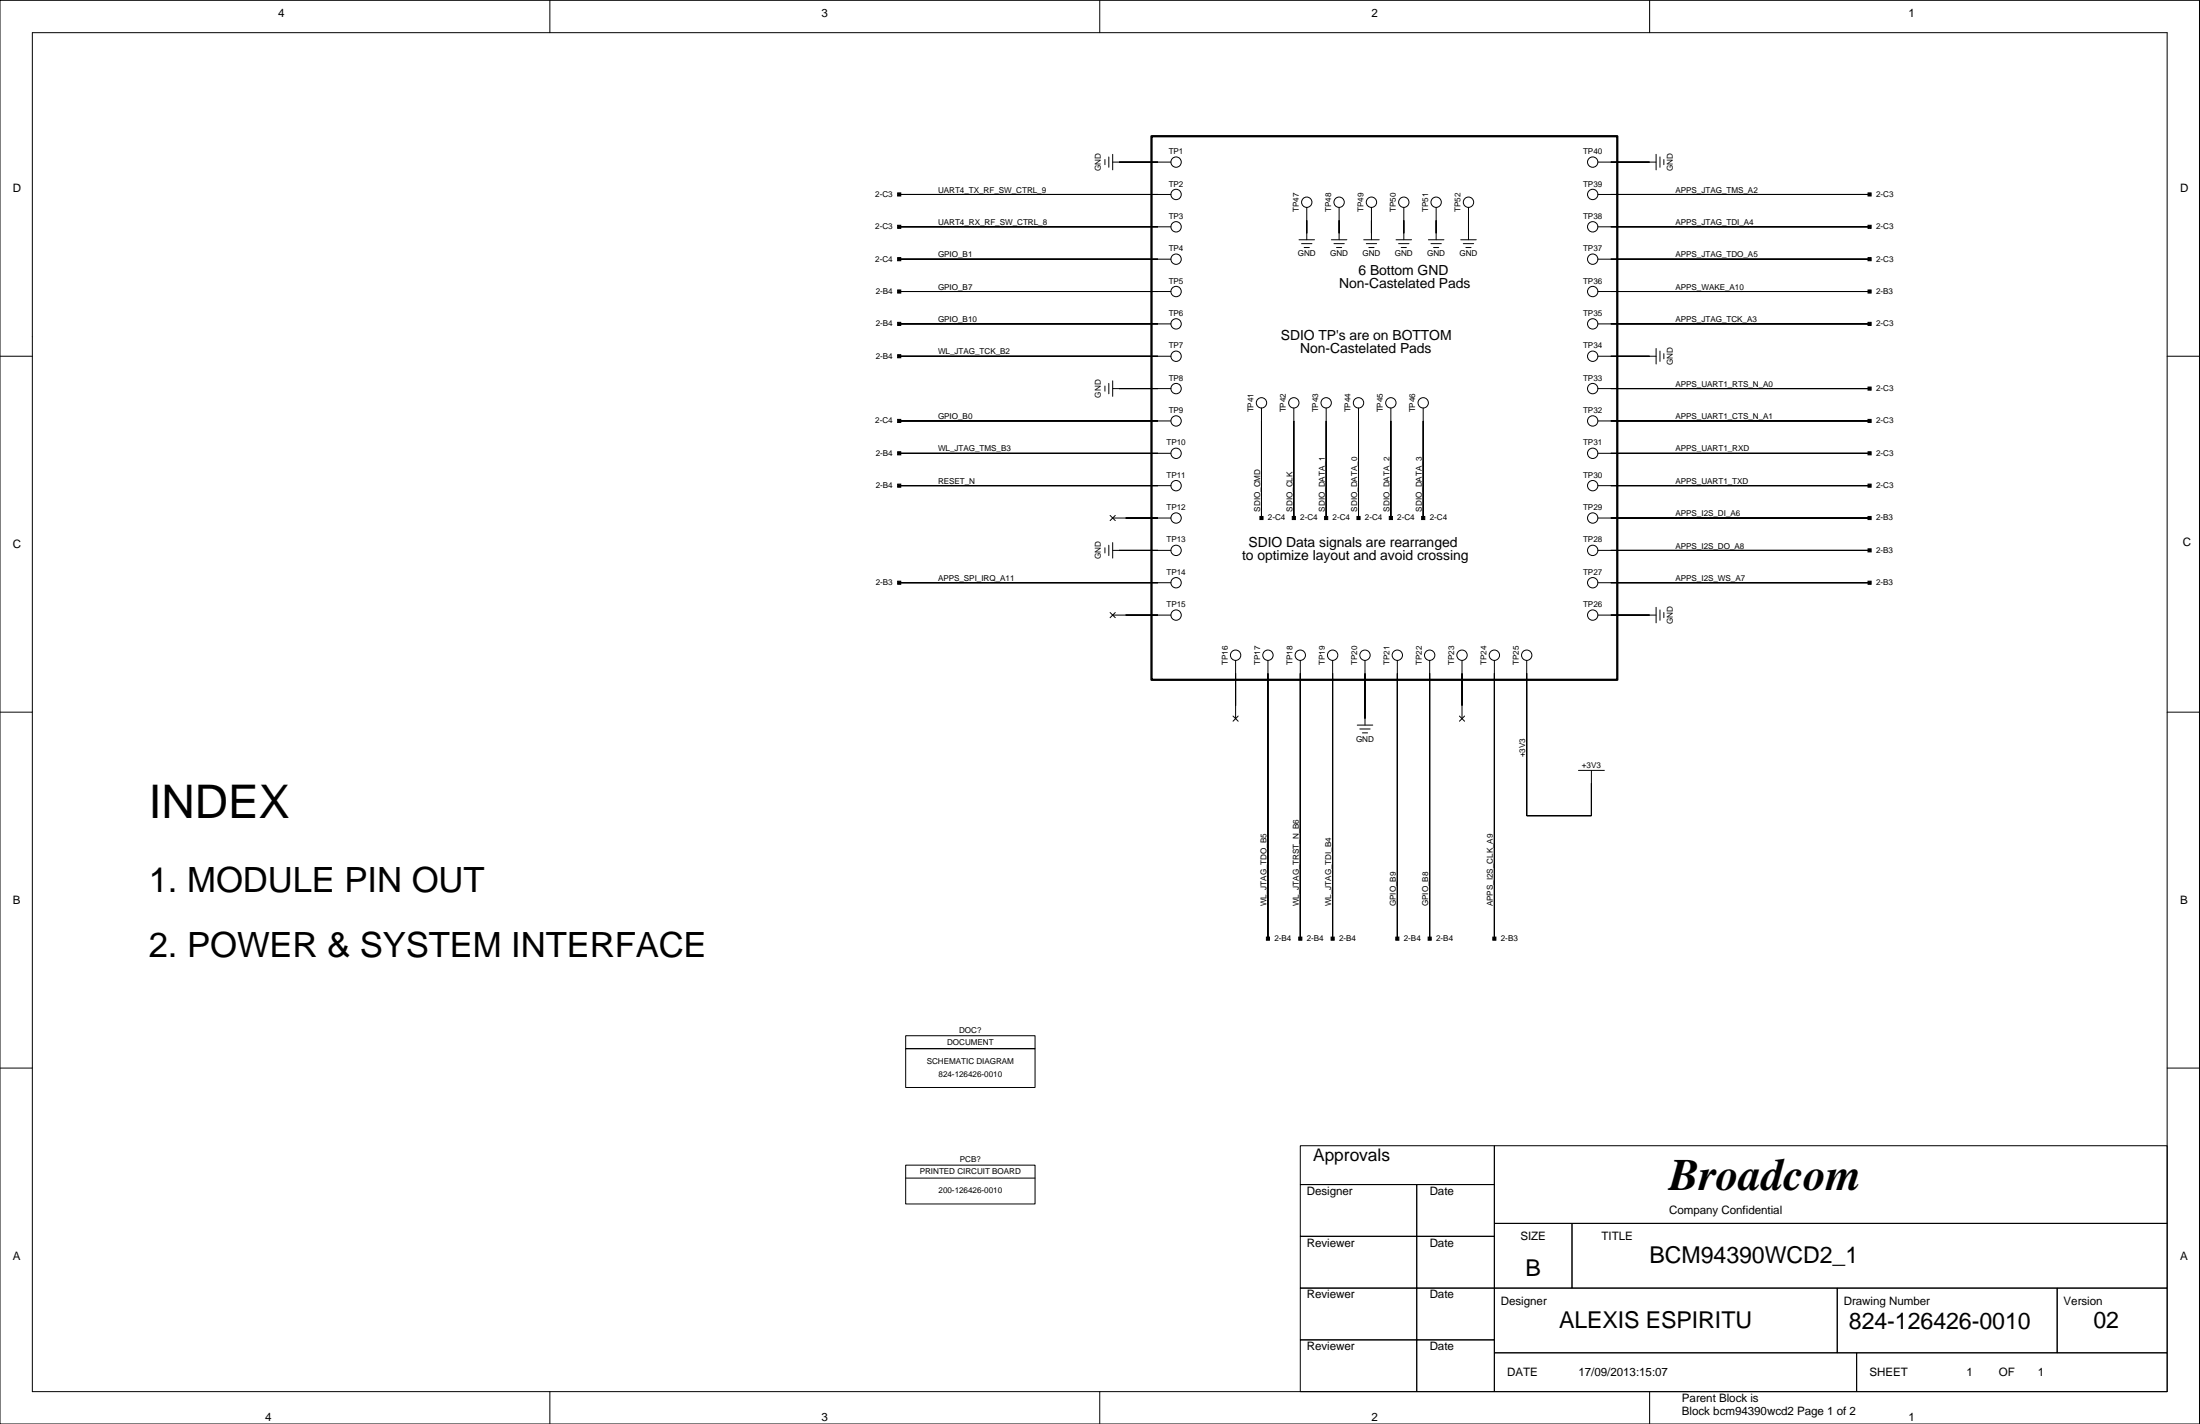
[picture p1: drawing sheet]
<svg xmlns="http://www.w3.org/2000/svg" width="432mm" height="279mm" viewBox="0 0 432 279" stroke-linecap="round" stroke-linejoin="round" font-family="sans-serif">
<g fill="none" stroke="#000" stroke-width=".2">
<path d="M0 .1h431.7v279.3h-431.7zM6.3 6.4h419.1v266.7h-419.1zM107.9 .1v6.3M215.9 .1v6.3M323.8 .1v6.3M176.5 38.2h53.3M216.9 31.3v1M217.6 30.8v2M218.4 31.8h11.4M218.4 30.3v3M313.6 31.8h11.4M313.6 38.2h53.3"/>
<path d="M325 30.3v3M325.8 30.8v2M326.6 31.3v1M176.5 57.2h53.3M176.5 44.5h53.3M176.5 50.9h53.3M255 47h3M255.5 47.8h2M256 48.6h1M256.5 40.7v6.3M261.3 47h3.1M261.8 47.8h2"/>
<path d="M262.3 48.6h1M262.8 40.7v6.3M267.7 47h3M268.2 47.8h2M268.7 48.6h1M269.2 40.7v6.3M274 47h3.1M274.5 47.8h2M275 48.6h1M275.5 40.7v6.3M280.4 47h3M280.9 47.8h2"/>
<path d="M281.4 48.6h1M281.9 40.7v6.3M286.7 47h3M287.2 47.8h2M287.7 48.6h1M288.2 40.7v6.3M313.6 57.2h53.3M313.6 44.5h53.3M313.6 50.9h53.3M0 69.9h6.3M176.5 69.9h53.3M176.5 63.5h53.3"/>
<path d="M216.9 75.7v1.1M217.6 75.2v2.1M218.4 74.7v3.1M218.4 76.2h11.4M313.6 69.9h11.4M313.6 76.2h53.3M313.6 63.5h53.3M325 68.4v3M325.8 68.9v2M326.6 69.4v1M425.4 69.9h6.3M176.5 95.3h53.3"/>
<path d="M176.5 88.9h53.3M176.5 82.6h53.3M247.6 80.1v21.5M253.9 80.1v21.5M260.3 80.1v21.5M266.6 80.1v21.5M273 80.1v21.5M279.3 80.1v21.5M313.6 95.3h53.3M313.6 88.9h53.3M313.6 82.6h53.3M176.5 114.3h53.3"/>
<path d="M216.9 107.5v1M217.6 107v2M217.9 101.1l1 1M218.4 106.5v3M218.4 108h11.4M218.4 101.6h11.4M218.9 101.1l-1 1M313.6 108h53.3M313.6 101.6h53.3M313.6 114.3h53.3M325 119.2v3M325.8 119.7v2"/>
<path d="M0 139.7h6.3M217.9 120.2l1 1M218.4 120.7h11.4M218.9 120.2l-1 1M242.5 129.6v11.4M248.9 129.6v54.6M255.2 129.6v54.6M261.6 129.6v54.6M267.9 129.6v12.7M274.3 129.6v54.6M280.6 129.6v54.6M287 129.6v11.4"/>
<path d="M293.3 129.6v54.6M299.7 129.6v30.4h12.6v-8.8M313.6 120.7h11.4M326.6 120.2v1M425.4 139.7h6.3M172.7 142.3h.1M242 140.5l1 1M243 140.5l-1 1M266.4 142.3h3M266.9 143h2M267.4 143.8h1M286.4 140.5l1.1 1"/>
<path d="M287.5 140.5l-1.1 1M309.8 151.2h5.1M0 209.6h6.3M177.8 203.2h25.4v2.6h-25.4zM177.8 205.8h25.4v7.6h-25.4zM425.4 209.6h6.3M177.8 231.2h25.4zM177.8 228.6h25.4v7.6h-25.4zM255.2 224.8h38.1v7.6h-38.1zM255.2 232.4h22.9v10.2h-22.9zM278.1 232.4h15.2v10.2h-15.2zM293.3 224.8h132.1v15.2h-132.1z"/>
<path d="M255.2 242.6h22.9v10.1h-22.9zM255.2 252.7h22.9v10.2h-22.9zM278.1 242.6h15.2v10.1h-15.2zM278.1 252.7h15.2v10.2h-15.2zM293.3 240h15.2v12.7h-15.2zM293.3 252.7h67.3v12.7h-67.3zM308.5 240h116.9v12.7h-116.9zM360.6 252.7h43.2v12.7h-43.2zM403.8 252.7h21.6v12.7h-21.6zM107.9 273.1v6.3M215.9 273.1v6.3M255.2 262.9h22.9v10.2h-22.9z"/>
<path d="M278.1 262.9h15.2v10.2h-15.2zM293.3 265.4h71.1v7.7h-71.1zM323.8 273.1v6.3M364.4 265.4h61v7.7h-61z"/>
<circle cx="230.8" cy="38.2" r="1.02"/>
<circle cx="230.8" cy="31.8" r="1.02"/>
<circle cx="256.5" cy="39.7" r="1.02"/>
<circle cx="262.8" cy="39.7" r="1.02"/>
<circle cx="269.2" cy="39.7" r="1.02"/>
<circle cx="275.5" cy="39.7" r="1.02"/>
<circle cx="281.9" cy="39.7" r="1.02"/>
<circle cx="288.2" cy="39.7" r="1.02"/>
<circle cx="312.6" cy="38.2" r="1.02"/>
<circle cx="312.6" cy="31.8" r="1.02"/>
<circle cx="230.8" cy="44.5" r="1.02"/>
<circle cx="230.8" cy="50.9" r="1.02"/>
<circle cx="230.8" cy="57.2" r="1.02"/>
<circle cx="312.6" cy="44.5" r="1.02"/>
<circle cx="312.6" cy="50.9" r="1.02"/>
<circle cx="312.6" cy="57.2" r="1.02"/>
<circle cx="230.8" cy="69.9" r="1.02"/>
<circle cx="230.8" cy="63.5" r="1.02"/>
<circle cx="230.8" cy="76.2" r="1.02"/>
<circle cx="247.6" cy="79" r="1.02"/>
<circle cx="253.9" cy="79" r="1.02"/>
<circle cx="260.3" cy="79" r="1.02"/>
<circle cx="266.6" cy="79" r="1.02"/>
<circle cx="273" cy="79" r="1.02"/>
<circle cx="279.3" cy="79" r="1.02"/>
<circle cx="312.6" cy="69.9" r="1.02"/>
<circle cx="312.6" cy="63.5" r="1.02"/>
<circle cx="312.6" cy="76.2" r="1.02"/>
<circle cx="230.8" cy="95.3" r="1.02"/>
<circle cx="230.8" cy="82.6" r="1.02"/>
<circle cx="230.8" cy="88.9" r="1.02"/>
<circle cx="312.6" cy="95.3" r="1.02"/>
<circle cx="312.6" cy="82.6" r="1.02"/>
<circle cx="312.6" cy="88.9" r="1.02"/>
<circle cx="230.8" cy="108" r="1.02"/>
<circle cx="230.8" cy="101.6" r="1.02"/>
<circle cx="230.8" cy="114.3" r="1.02"/>
<circle cx="312.6" cy="101.6" r="1.02"/>
<circle cx="312.6" cy="108" r="1.02"/>
<circle cx="312.6" cy="114.3" r="1.02"/>
<circle cx="230.8" cy="120.7" r="1.02"/>
<circle cx="242.5" cy="128.6" r="1.02"/>
<circle cx="248.9" cy="128.6" r="1.02"/>
<circle cx="255.2" cy="128.6" r="1.02"/>
<circle cx="261.6" cy="128.6" r="1.02"/>
<circle cx="267.9" cy="128.6" r="1.02"/>
<circle cx="274.3" cy="128.6" r="1.02"/>
<circle cx="280.6" cy="128.6" r="1.02"/>
<circle cx="287" cy="128.6" r="1.02"/>
<circle cx="293.3" cy="128.6" r="1.02"/>
<circle cx="299.7" cy="128.6" r="1.02"/>
<circle cx="312.6" cy="120.7" r="1.02"/>
</g>
<g fill="#000" stroke="#000" stroke-width=".2">
<path d="M176.2 37.9h.6v.6h-.6z" fill-rule="evenodd"/>
<path d="M219.7 31.8h7.6z" fill-rule="evenodd"/>
<path d="M176.5 38.2h50.8z" fill-rule="evenodd"/>
<path d="M316.2 31.8h7.6z" fill-rule="evenodd"/>
<path d="M366.6 37.9h.7v.6h-.7z" fill-rule="evenodd"/>
<path d="M316.2 38.2h50.7z" fill-rule="evenodd"/>
<path d="M176.2 50.5h.6v.7h-.6z" fill-rule="evenodd"/>
<path d="M176.2 44.2h.6v.6h-.6z" fill-rule="evenodd"/>
<path d="M176.2 56.9h.6v.6h-.6z" fill-rule="evenodd"/>
<path d="M176.5 50.9h50.8z" fill-rule="evenodd"/>
<path d="M176.5 44.5h50.8z" fill-rule="evenodd"/>
<path d="M176.5 57.2h50.8z" fill-rule="evenodd"/>
<path d="M256.5 43.2v2.6z" fill-rule="evenodd"/>
<path d="M262.8 43.2v2.6z" fill-rule="evenodd"/>
<path d="M269.2 43.2v2.6z" fill-rule="evenodd"/>
<path d="M275.5 43.2v2.6z" fill-rule="evenodd"/>
<path d="M281.9 43.2v2.6z" fill-rule="evenodd"/>
<path d="M288.2 43.2v2.6z" fill-rule="evenodd"/>
<path d="M366.6 56.9h.7v.6h-.7z" fill-rule="evenodd"/>
<path d="M366.6 44.2h.7v.6h-.7z" fill-rule="evenodd"/>
<path d="M366.6 50.5h.7v.7h-.7z" fill-rule="evenodd"/>
<path d="M316.2 57.2h50.7z" fill-rule="evenodd"/>
<path d="M316.2 44.5h50.7z" fill-rule="evenodd"/>
<path d="M316.2 50.9h50.7z" fill-rule="evenodd"/>
<path d="M176.2 69.6h.6v.6h-.6z" fill-rule="evenodd"/>
<path d="M176.2 63.2h.6v.7h-.6z" fill-rule="evenodd"/>
<path d="M219.7 76.2h7.6z" fill-rule="evenodd"/>
<path d="M176.5 69.9h50.8z" fill-rule="evenodd"/>
<path d="M176.5 63.5h50.8z" fill-rule="evenodd"/>
<path d="M316.2 69.9h7.6z" fill-rule="evenodd"/>
<path d="M366.6 75.9h.7v.7h-.7z" fill-rule="evenodd"/>
<path d="M366.6 63.2h.7v.7h-.7z" fill-rule="evenodd"/>
<path d="M316.2 76.2h50.7z" fill-rule="evenodd"/>
<path d="M316.2 63.5h50.7z" fill-rule="evenodd"/>
<path d="M176.2 82.3h.6v.6h-.6z" fill-rule="evenodd"/>
<path d="M176.2 95h.6v.6h-.6z" fill-rule="evenodd"/>
<path d="M176.2 88.6h.6v.6h-.6z" fill-rule="evenodd"/>
<path d="M176.5 82.6h50.8z" fill-rule="evenodd"/>
<path d="M176.5 95.3h50.8z" fill-rule="evenodd"/>
<path d="M176.5 88.9h50.8z" fill-rule="evenodd"/>
<path d="M247.6 82.6v19z" fill-rule="evenodd"/>
<path d="M253.9 82.6v19z" fill-rule="evenodd"/>
<path d="M260.3 82.6v19z" fill-rule="evenodd"/>
<path d="M266.6 82.6v19z" fill-rule="evenodd"/>
<path d="M273 82.6v19z" fill-rule="evenodd"/>
<path d="M279.3 82.6v19z" fill-rule="evenodd"/>
<path d="M366.6 95h.7v.6h-.7z" fill-rule="evenodd"/>
<path d="M366.6 88.6h.7v.6h-.7z" fill-rule="evenodd"/>
<path d="M366.6 82.3h.7v.6h-.7z" fill-rule="evenodd"/>
<path d="M316.2 95.3h50.7z" fill-rule="evenodd"/>
<path d="M316.2 88.9h50.7z" fill-rule="evenodd"/>
<path d="M316.2 82.6h50.7z" fill-rule="evenodd"/>
<path d="M176.2 114h.6v.6h-.6z" fill-rule="evenodd"/>
<path d="M219.7 108h7.6z" fill-rule="evenodd"/>
<path d="M176.5 114.3h50.8z" fill-rule="evenodd"/>
<path d="M220.9 101.6h6.4z" fill-rule="evenodd"/>
<path d="M247.3 101.3h.6v.6h-.6z" fill-rule="evenodd"/>
<path d="M253.6 101.3h.6v.6h-.6z" fill-rule="evenodd"/>
<path d="M260 101.3h.6v.6h-.6z" fill-rule="evenodd"/>
<path d="M266.3 101.3h.6v.6h-.6z" fill-rule="evenodd"/>
<path d="M272.7 101.3h.6v.6h-.6z" fill-rule="evenodd"/>
<path d="M279 101.3h.6v.6h-.6z" fill-rule="evenodd"/>
<path d="M366.6 107.7h.7v.6h-.7z" fill-rule="evenodd"/>
<path d="M366.6 101.3h.7v.6h-.7z" fill-rule="evenodd"/>
<path d="M366.6 114h.7v.6h-.7z" fill-rule="evenodd"/>
<path d="M316.2 108h50.7z" fill-rule="evenodd"/>
<path d="M316.2 101.6h50.7z" fill-rule="evenodd"/>
<path d="M316.2 114.3h50.7z" fill-rule="evenodd"/>
<path d="M220.9 120.7h6.4z" fill-rule="evenodd"/>
<path d="M242.5 132.1v6.4z" fill-rule="evenodd"/>
<path d="M248.9 132.1v52.1z" fill-rule="evenodd"/>
<path d="M255.2 132.1v52.1z" fill-rule="evenodd"/>
<path d="M261.6 132.1v52.1z" fill-rule="evenodd"/>
<path d="M267.9 132.1v8.9z" fill-rule="evenodd"/>
<path d="M274.3 132.1v52.1z" fill-rule="evenodd"/>
<path d="M280.6 132.1v52.1z" fill-rule="evenodd"/>
<path d="M287 132.1v6.4z" fill-rule="evenodd"/>
<path d="M293.3 132.1v52.1z" fill-rule="evenodd"/>
<path d="M299.7 132.1v27.9z" fill-rule="evenodd"/>
<path d="M316.2 120.7h7.6z" fill-rule="evenodd"/>
<path d="M312.3 153.7v6.3z" fill-rule="evenodd"/>
<path d="M299.7 160h12.6z" fill-rule="evenodd"/>
<path d="M248.6 183.9h.6v.6h-.6z" fill-rule="evenodd"/>
<path d="M254.9 183.9h.6v.6h-.6z" fill-rule="evenodd"/>
<path d="M261.3 183.9h.6v.6h-.6z" fill-rule="evenodd"/>
<path d="M274 183.9h.6v.6h-.6z" fill-rule="evenodd"/>
<path d="M280.3 183.9h.6v.6h-.6z" fill-rule="evenodd"/>
<path d="M293 183.9h.6v.6h-.6z" fill-rule="evenodd"/>
</g>
<path d="M226 26.7h91.4v106.7h-91.4z" fill="none" stroke="#000" stroke-width=".45"/>
<text font-size="9.1" x="29.2" y="160.5">INDEX</text>
<text font-size="8.8" x="327.6" y="233.4">Broadcom</text>
<g font-size="6.8">
<text x="29.2" y="175">1. MODULE PIN OUT</text>
<text x="29.2" y="187.7">2. POWER &amp; SYSTEM INTERFACE</text>
</g>
<g font-size="4.6">
<text x="299.4" y="250.3">B</text>
<text x="323.8" y="247.7">BCM94390WCD2_1</text>
<text x="306" y="260.6">ALEXIS ESPIRITU</text>
<text x="362.9" y="260.8">824-126426-0010</text>
<text x="410.9" y="260.6">02</text>
</g>
<text font-size="3.4" x="257.8" y="227.8">Approvals</text>
<g font-size="2.7">
<text x="262.8" y="56.6">Non-Castelated Pads</text>
<text x="266.6" y="54">6 Bottom GND</text>
<text x="251.4" y="66.7">SDIO TP's are on BOTTOM</text>
<text x="255.2" y="69.3">Non-Castelated Pads</text>
<text x="245.1" y="107.4">SDIO Data signals are rearranged</text>
<text x="243.8" y="109.9">to optimize layout and avoid crossing</text>
</g>
<g font-size="2.3">
<text x="54.6" y="3.4">4</text>
<text x="161.3" y="3.4">3</text>
<text x="269.2" y="3.4">2</text>
<text x="374.6" y="3.4">1</text>
<text x="2.5" y="37.6">D</text>
<text x="427.9" y="37.6">D</text>
<text x="2.5" y="107.5">C</text>
<text x="428.4" y="107.2">C</text>
<text x="2.5" y="177.3">B</text>
<text x="427.9" y="177.3">B</text>
<text x="256.5" y="234.4">Designer</text>
<text x="280.6" y="234.4">Date</text>
<text x="327.6" y="238.3">Company Confidential</text>
<text x="256.5" y="244.6">Reviewer</text>
<text x="280.6" y="244.6">Date</text>
<text x="298.4" y="243.3">SIZE</text>
<text x="314.4" y="243.3">TITLE</text>
<text x="2.5" y="247.1">A</text>
<text x="427.9" y="247.1">A</text>
<text x="256.5" y="254.8">Reviewer</text>
<text x="280.6" y="254.8">Date</text>
<text x="294.6" y="256">Designer</text>
<text x="361.9" y="256">Drawing Number</text>
<text x="405" y="256">Version</text>
<text x="256.5" y="264.9">Reviewer</text>
<text x="280.6" y="264.9">Date</text>
<text x="309.8" y="270">17/09/2013:15:07</text>
<text x="366.9" y="270">SHEET</text>
<text x="386" y="270">1</text>
<text x="392.3" y="270">OF</text>
<text x="400" y="270">1</text>
<text x="295.8" y="270">DATE</text>
<text x="330.1" y="275.1">Parent Block is</text>
<text x="52.1" y="278.9">4</text>
<text x="161.3" y="278.9">3</text>
<text x="269.2" y="278.9">2</text>
<text x="330.1" y="277.6">Block bcm94390wcd2 Page 1 of 2</text>
<text x="374.6" y="278.9">1</text>
</g>
<g font-size="1.6">
<text x="216.1" y="33.6" transform="rotate(-90 216.1 33.6)">GND</text>
<text x="229.4" y="30.2">TP1</text>
<text x="310.7" y="30.2">TP40</text>
<text x="328.3" y="33.6" transform="rotate(-90 328.3 33.6)">GND</text>
<text x="171.8" y="38.6">2-C3</text>
<text x="184.1" y="37.8">UART4_TX_RF_SW_CTRL_9</text>
<text x="229.4" y="36.6">TP2</text>
<text x="254.9" y="41.6" transform="rotate(-90 254.9 41.6)">TP47</text>
<text x="261.3" y="41.6" transform="rotate(-90 261.3 41.6)">TP48</text>
<text x="267.6" y="41.6" transform="rotate(-90 267.6 41.6)">TP49</text>
<text x="274" y="41.6" transform="rotate(-90 274 41.6)">TP50</text>
<text x="280.3" y="41.6" transform="rotate(-90 280.3 41.6)">TP51</text>
<text x="286.7" y="41.6" transform="rotate(-90 286.7 41.6)">TP52</text>
<text x="310.7" y="36.6">TP39</text>
<text x="328.9" y="37.8">APPS_JTAG_TMS_A2</text>
<text x="368.2" y="38.6">2-C3</text>
<text x="171.8" y="45">2-C3</text>
<text x="184.1" y="44.1">UART4_RX_RF_SW_CTRL_8</text>
<text x="229.4" y="42.9">TP3</text>
<text x="310.7" y="42.9">TP38</text>
<text x="328.9" y="44.1">APPS_JTAG_TDI_A4</text>
<text x="368.2" y="45">2-C3</text>
<text x="171.8" y="51.3">2-C4</text>
<text x="184.1" y="50.5">GPIO_B1</text>
<text x="229.4" y="49.3">TP4</text>
<text x="254.7" y="50.3">GND</text>
<text x="261.1" y="50.3">GND</text>
<text x="267.4" y="50.3">GND</text>
<text x="273.8" y="50.3">GND</text>
<text x="280.1" y="50.3">GND</text>
<text x="286.5" y="50.3">GND</text>
<text x="310.7" y="49.3">TP37</text>
<text x="328.9" y="50.5">APPS_JTAG_TDO_A5</text>
<text x="368.2" y="51.3">2-C3</text>
<text x="171.9" y="57.7">2-B4</text>
<text x="184.1" y="56.8">GPIO_B7</text>
<text x="229.4" y="55.6">TP5</text>
<text x="310.7" y="55.6">TP36</text>
<text x="328.9" y="56.8">APPS_WAKE_A10</text>
<text x="368.2" y="57.7">2-B3</text>
<text x="171.9" y="64">2-B4</text>
<text x="184.1" y="63.2">GPIO_B10</text>
<text x="229.4" y="62">TP6</text>
<text x="310.7" y="62">TP35</text>
<text x="328.9" y="63.2">APPS_JTAG_TCK_A3</text>
<text x="368.2" y="64">2-C3</text>
<text x="171.9" y="70.4">2-B4</text>
<text x="184.1" y="69.5">WL_JTAG_TCK_B2</text>
<text x="229.4" y="68.3">TP7</text>
<text x="310.7" y="68.3">TP34</text>
<text x="328.3" y="71.7" transform="rotate(-90 328.3 71.7)">GND</text>
<text x="229.4" y="74.7">TP8</text>
<text x="310.7" y="74.7">TP33</text>
<text x="328.9" y="75.9">APPS_UART1_RTS_N_A0</text>
<text x="368.2" y="76.7">2-C3</text>
<text x="171.8" y="83.1">2-C4</text>
<text x="184.1" y="82.2">GPIO_B0</text>
<text x="216.1" y="78" transform="rotate(-90 216.1 78)">GND</text>
<text x="229.4" y="81">TP9</text>
<text x="246" y="80.9" transform="rotate(-90 246 80.9)">TP41</text>
<text x="252.4" y="80.9" transform="rotate(-90 252.4 80.9)">TP42</text>
<text x="258.7" y="80.9" transform="rotate(-90 258.7 80.9)">TP43</text>
<text x="265.1" y="80.9" transform="rotate(-90 265.1 80.9)">TP44</text>
<text x="271.4" y="80.9" transform="rotate(-90 271.4 80.9)">TP45</text>
<text x="277.8" y="80.9" transform="rotate(-90 277.8 80.9)">TP46</text>
<text x="310.7" y="81">TP32</text>
<text x="328.9" y="82.2">APPS_UART1_CTS_N_A1</text>
<text x="368.2" y="83.1">2-C3</text>
<text x="171.9" y="89.4">2-B4</text>
<text x="184.1" y="88.6">WL_JTAG_TMS_B3</text>
<text x="228.9" y="87.4">TP10</text>
<text x="310.7" y="87.4">TP31</text>
<text x="328.9" y="88.6">APPS_UART1_RXD</text>
<text x="368.2" y="89.4">2-C3</text>
<text x="171.9" y="95.8">2-B4</text>
<text x="184.1" y="94.9">RESET_N</text>
<text x="228.9" y="93.7">TP11</text>
<text x="310.7" y="93.7">TP30</text>
<text x="328.9" y="94.9">APPS_UART1_TXD</text>
<text x="368.2" y="95.8">2-C3</text>
<text x="228.9" y="100.1">TP12</text>
<text x="247.3" y="100.4" transform="rotate(-90 247.3 100.4)">SDIO_CMD</text>
<text x="253.7" y="100.4" transform="rotate(-90 253.7 100.4)">SDIO_CLK</text>
<text x="260" y="100.4" transform="rotate(-90 260 100.4)">SDIO_DATA_1</text>
<text x="266.4" y="100.4" transform="rotate(-90 266.4 100.4)">SDIO_DATA_0</text>
<text x="272.7" y="100.4" transform="rotate(-90 272.7 100.4)">SDIO_DATA_2</text>
<text x="279.1" y="100.4" transform="rotate(-90 279.1 100.4)">SDIO_DATA_3</text>
<text x="310.7" y="100.1">TP29</text>
<text x="328.9" y="101.3">APPS_I2S_DI_A6</text>
<text x="228.9" y="106.4">TP13</text>
<text x="248.9" y="102.1">2-C4</text>
<text x="255.2" y="102.1">2-C4</text>
<text x="261.6" y="102.1">2-C4</text>
<text x="267.9" y="102.1">2-C4</text>
<text x="274.3" y="102.1">2-C4</text>
<text x="280.6" y="102.1">2-C4</text>
<text x="310.7" y="106.4">TP28</text>
<text x="328.9" y="107.6">APPS_I2S_DO_A8</text>
<text x="368.2" y="102.1">2-B3</text>
<text x="184.1" y="114">APPS_SPI_IRQ_A11</text>
<text x="216.1" y="109.7" transform="rotate(-90 216.1 109.7)">GND</text>
<text x="228.9" y="112.8">TP14</text>
<text x="310.7" y="112.8">TP27</text>
<text x="328.9" y="114">APPS_I2S_WS_A7</text>
<text x="368.2" y="108.5">2-B3</text>
<text x="171.9" y="114.8">2-B3</text>
<text x="228.9" y="119.1">TP15</text>
<text x="310.7" y="119.1">TP26</text>
<text x="368.2" y="114.8">2-B3</text>
<text x="328.3" y="122.4" transform="rotate(-90 328.3 122.4)">GND</text>
<text x="241" y="130.4" transform="rotate(-90 241 130.4)">TP16</text>
<text x="247.3" y="130.4" transform="rotate(-90 247.3 130.4)">TP17</text>
<text x="253.7" y="130.4" transform="rotate(-90 253.7 130.4)">TP18</text>
<text x="260" y="130.4" transform="rotate(-90 260 130.4)">TP19</text>
<text x="266.4" y="130.4" transform="rotate(-90 266.4 130.4)">TP20</text>
<text x="272.7" y="130.4" transform="rotate(-90 272.7 130.4)">TP21</text>
<text x="279" y="130.4" transform="rotate(-90 279 130.4)">TP22</text>
<text x="285.4" y="130.4" transform="rotate(-90 285.4 130.4)">TP23</text>
<text x="291.7" y="130.4" transform="rotate(-90 291.7 130.4)">TP24</text>
<text x="298.1" y="130.4" transform="rotate(-90 298.1 130.4)">TP25</text>
<text x="266.2" y="145.5">GND</text>
<text x="299.4" y="148.6" transform="rotate(-90 299.4 148.6)">+3V3</text>
<text x="310.5" y="150.6">+3V3</text>
<text x="248.6" y="177.8" transform="rotate(-90 248.6 177.8)">WL_JTAG_TDO_B5</text>
<text x="254.9" y="177.8" transform="rotate(-90 254.9 177.8)">WL_JTAG_TRST_N_B6</text>
<text x="261.3" y="177.8" transform="rotate(-90 261.3 177.8)">WL_JTAG_TDI_B4</text>
<text x="274" y="177.8" transform="rotate(-90 274 177.8)">GPIO_B9</text>
<text x="280.3" y="177.8" transform="rotate(-90 280.3 177.8)">GPIO_B8</text>
<text x="293" y="177.8" transform="rotate(-90 293 177.8)">APPS_I2S_CLK_A9</text>
<text x="250.1" y="184.6">2-B4</text>
<text x="256.5" y="184.6">2-B4</text>
<text x="262.8" y="184.6">2-B4</text>
<text x="275.5" y="184.6">2-B4</text>
<text x="281.9" y="184.6">2-B4</text>
<text x="294.6" y="184.6">2-B3</text>
<text x="188.3" y="202.7">DOC?</text>
<text x="181.9" y="208.8">SCHEMATIC DIAGRAM</text>
<text x="185.9" y="205">DOCUMENT</text>
<text x="184.2" y="211.3">824-126426-0010</text>
<text x="180.5" y="230.4">PRINTED CIRCUIT BOARD</text>
<text x="188.4" y="228.1">PCB?</text>
<text x="184.2" y="234.2">200-126426-0010</text>
</g>
</svg>
